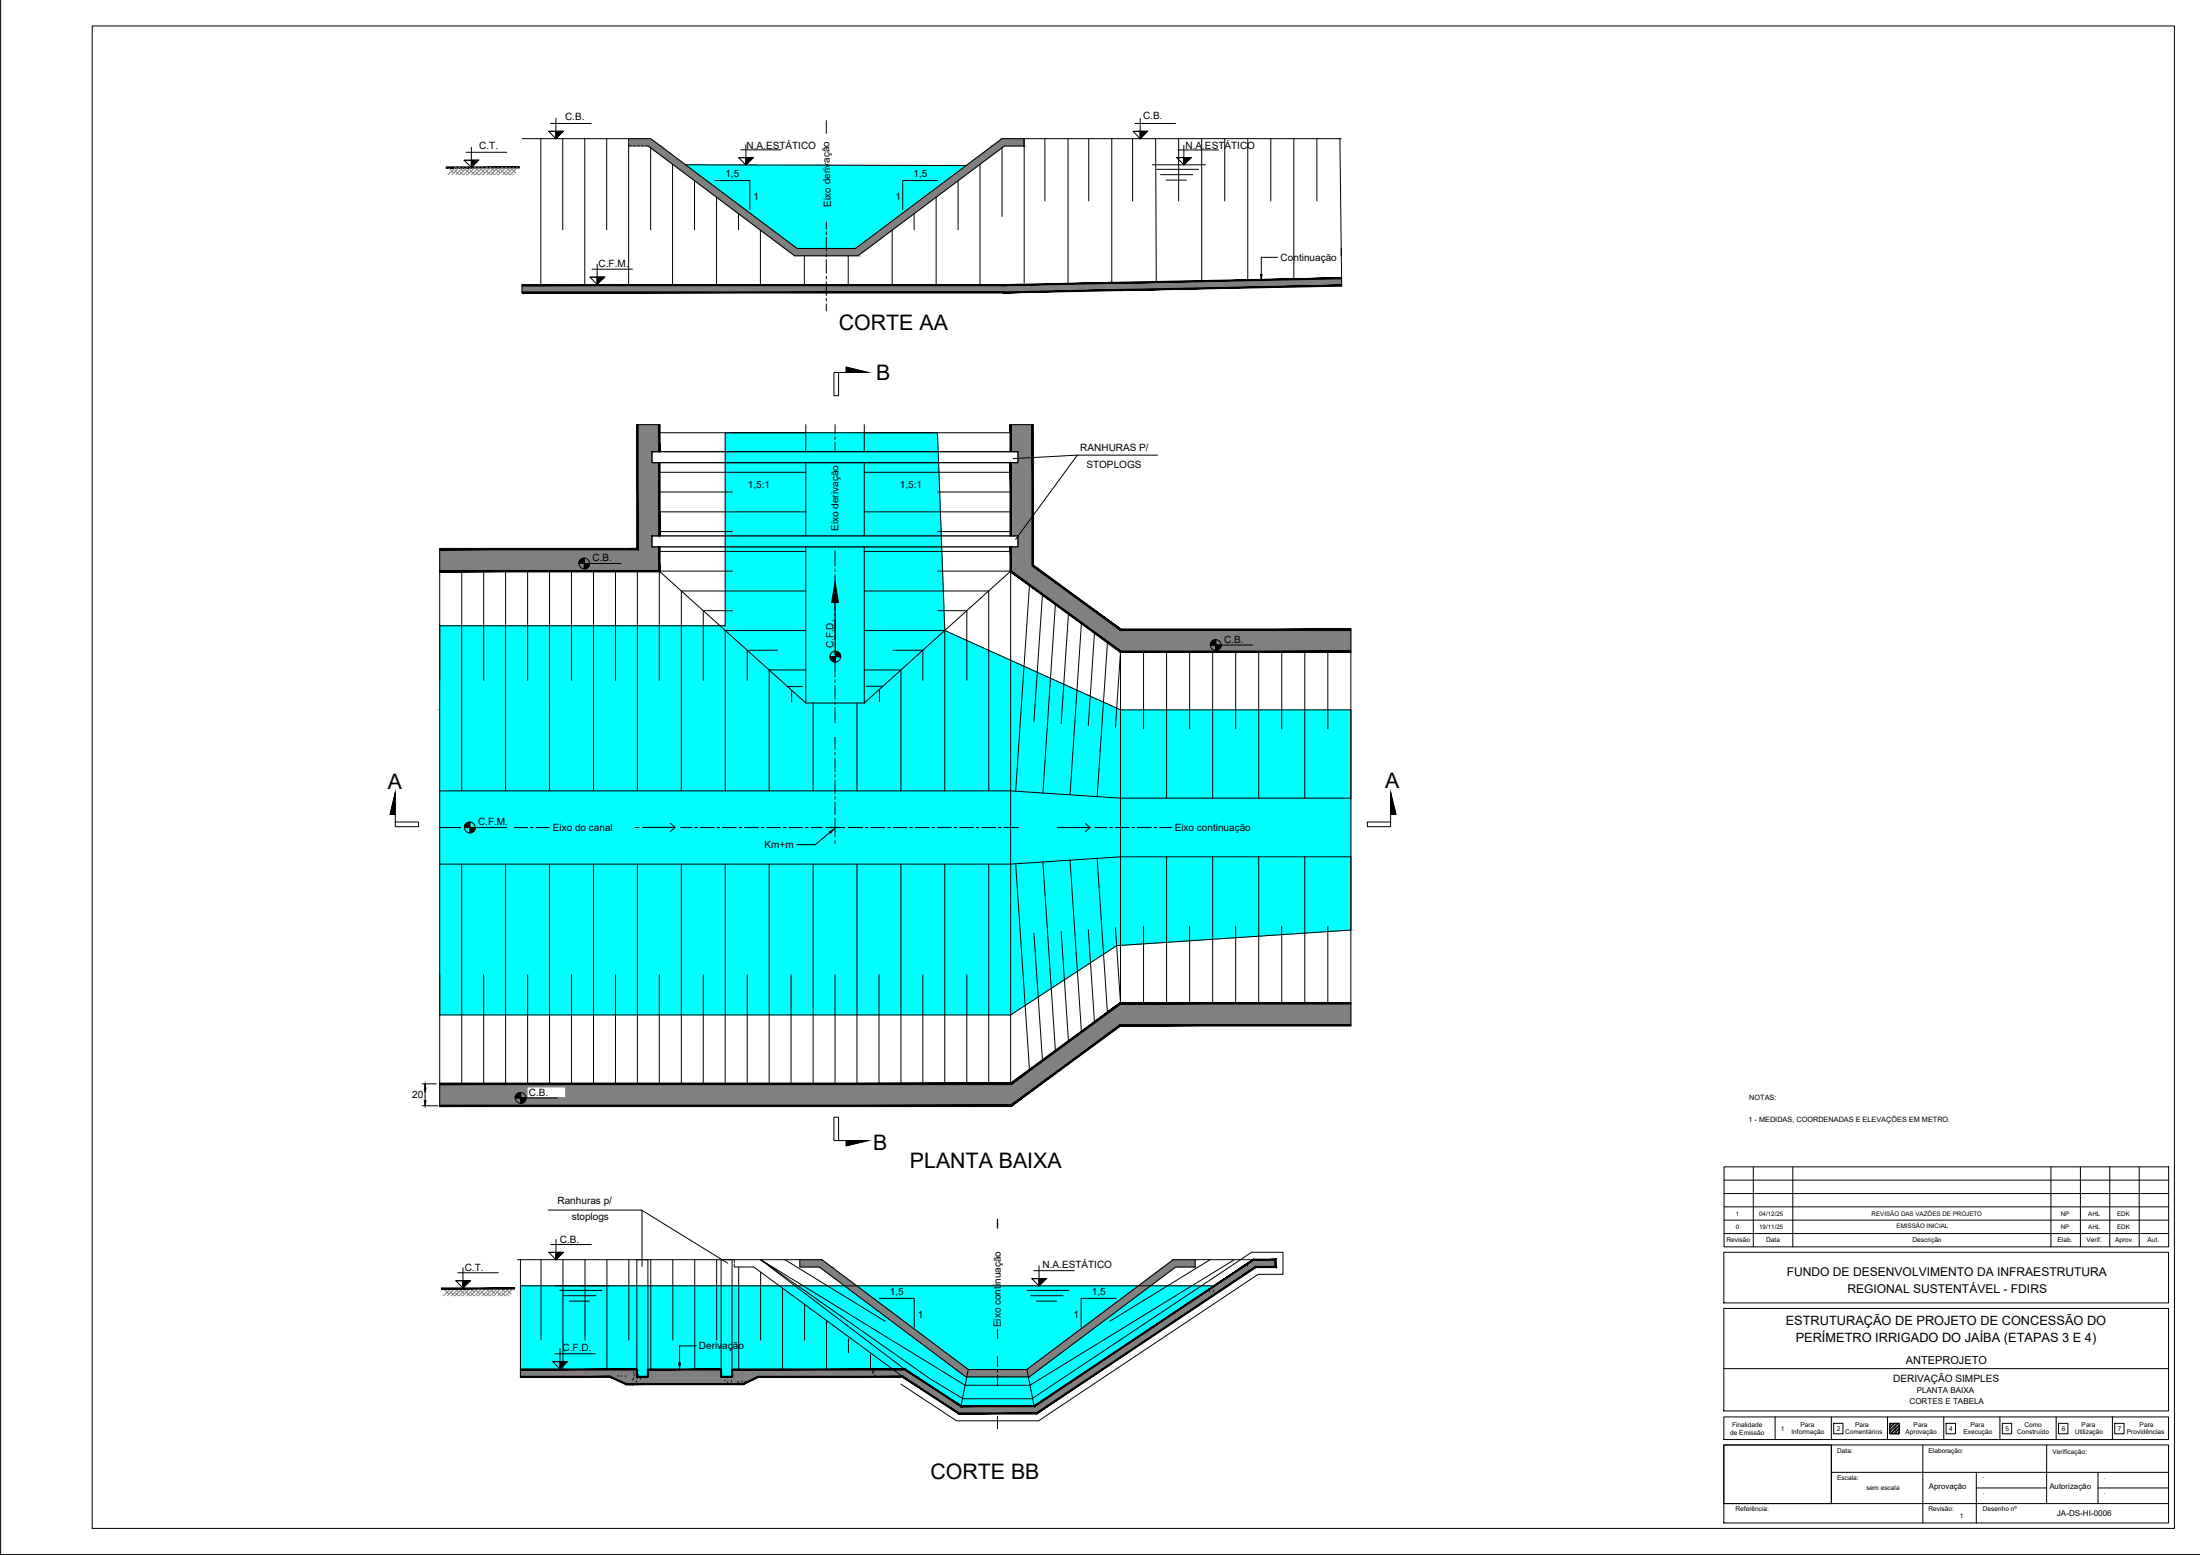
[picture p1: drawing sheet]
<svg xmlns="http://www.w3.org/2000/svg" width="841mm" height="594mm" viewBox="0 0 841 594" stroke-linecap="round" stroke-linejoin="round" font-family="sans-serif">
<!-- layer: 0 -->
<g fill="#0ff" stroke="#0ff" stroke-width=".38">
<path d="M243.4 523.2h4.3v2.6z"/>
<path d="M262.1 63l107.2 .3h-106.8z"/>
<path d="M277.2 165.3l83.9 73.8-2.7-73.8zM277.2 165.3l83.9 73.8h-83.9z"/>
<path d="M168.1 239.1l193.1 1.8-.1-1.8zM168.1 239.1l193.1 1.8h-193.1z"/>
<path d="M168.1 240.9l260.3 30.3-67.2-30.3zM168.1 240.9l260.3 30.3h-260.3z"/>
<path d="M168.1 271.2l348.3 84.1v-84.1zM168.1 271.2l348.3 84.1h-348.3z"/>
<path d="M168.1 355.3l258.8 6 89.5-6zM168.1 355.3l258.8 6h-258.8z"/>
<path d="M168.1 361.3l218.3 26.4 40.5-26.4zM168.1 361.3l218.3 26.4h-218.3z"/>
<path d="M199 491.3l217.3 31.9 47.9-31.9zM199 491.3l217.3 31.9h-217.3z"/>
<path d="M346.1 523.2h70.2zM346.1 523.2h70.2z"/>
<path d="M199 523.2h147.1zM199 523.2h130.5z"/>
<path d="M243.4 523.2h77.9zM243.4 523.2h86.1z"/>
<path d="M247.7 523.2h73.6zM247.7 523.2h65.3z"/>
<path d="M243.4 523.2h4.3zM243.4 523.2h4.3z"/>
<path d="M275.7 523.2h4.2zM275.7 523.2h37.3z"/>
<path d="M243.4 523.2v2.6h4.3zM243.4 525.8h4.3l-4.3 .2z"/>
<path d="M275.7 523.2l4.2 2.8v-2.8zM275.7 523.2l4.2 2.8h-4.2z"/>
<path d="M346.1 523.2l49.2 14 21-14zM346.1 523.2l49.2 14h-27.9z"/>
<path d="M262.5 63.3l64.6 31.6 42.2-31.6zM262.5 63.3l64.6 31.6h-22.4z"/>
</g>
<g fill="#808080" stroke="#808080" stroke-width=".38">
<path d="M389.2 172.6h5.6v2.2z"/>
<path d="M394.8 197.2v7.5h-5.6z"/>
<path d="M425.3 108.1l87.6-1.8v1.8z"/>
<path d="M448.5 481.3l8.4 2.8v-2.8zM444.7 484.1l3.8-2.8 8.4 2.8z"/>
<path d="M305.8 481.3l12.1 2.8-3.7-2.8zM305.8 481.3l12.1 2.8h-12.1z"/>
<path d="M397.2 523.2l52.2-39.1h-4.7zM392.5 523.2l52.2-39.1-47.5 39.1z"/>
<path d="M313.3 484.1l56.8 39.1-52.2-39.1zM313.3 484.1l56.8 39.1h-4.6z"/>
<path d="M392.5 523.2l1 2.8 3.7-2.8zM392.5 523.2l1 2.8h-.4z"/>
<path d="M381.3 523.2l11.8 2.8-.6-2.8zM381.3 523.2l11.8 2.8h-11.8z"/>
<path d="M370.1 523.2l11.2 2.8v-2.8zM370.1 523.2l11.2 2.8h-11.7z"/>
<path d="M365.5 523.2l4.1 2.8 .5-2.8zM365.5 523.2l4.1 2.8h-.4z"/>
<path d="M243.7 162.2l8.3 10.4v-10.4zM243.7 162.2l8.3 10.4h-8.3z"/>
<path d="M243.7 172.6l5.5 4.2v-4.2zM243.7 172.6l5.5 4.2h-5.5z"/>
<path d="M243.7 176.8l8.3 27.9v-27.9zM243.7 176.8l8.3 27.9h-8.3z"/>
<path d="M243.7 204.7l5.5 4.2v-4.2zM243.7 204.7l5.5 4.2h-5.5z"/>
<path d="M243.7 208.9l8.3 .9v-.9zM243.7 208.9l8.3 .9h-8.3z"/>
<path d="M168.1 209.8l83.9 8.4v-8.4zM168.1 209.8l83.9 8.4h-83.9z"/>
<path d="M428.4 383.3l88 8.4v-8.4zM416.9 391.7l11.5-8.4 88 8.4z"/>
<path d="M416.9 391.7l-19.1 22.4 30.6-22.4zM386.4 414.1l30.5-22.4-19.1 22.4z"/>
<path d="M168.1 414.1l228.1 1.2 1.6-1.2zM168.1 414.1l228.1 1.2h-228.1z"/>
<path d="M168.1 415.3l33.4 4.1v-4.1zM168.1 415.3l33.4 4.1h-33.4z"/>
<path d="M216.3 415.3l174.3 4.1 5.6-4.1zM216.3 415.3l174.3 4.1h-174.3z"/>
<path d="M168.1 419.4l218.3 3.1 4.2-3.1zM168.1 419.4l218.3 3.1h-218.3z"/>
<path d="M386.4 162.2l8.4 10.4v-10.4zM386.4 162.2l8.4 10.4h-8.4z"/>
<path d="M389.2 172.6v2.2h5.6zM389.2 174.8h5.6l-5.6 .3zM389.2 175.1h5.6v-.3z"/>
<path d="M389.2 175.1l5.6 1.7v-1.7zM389.2 175.1l5.6 1.7h-5.6z"/>
<path d="M386.4 176.8l8.4 20.4v-20.4zM386.4 176.8l8.4 20.4h-8.4z"/>
<path d="M386.4 197.2l2.8 7.5 5.6-7.5zM386.4 197.2l2.8 7.5h-2.8z"/>
<path d="M389.2 204.7l5.6 .1zM389.2 204.7l5.6 .1z"/>
<path d="M389.2 204.8l5.6 4.1v-4.1zM389.2 204.8l5.6 4.1h-5.6z"/>
<path d="M386.4 208.9l8.4 7.1v-7.1zM386.4 208.9l8.4 7.1h-8.4z"/>
<path d="M386.4 216l11.4 2.2-3-2.2zM386.4 216l11.4 2.2h-11.4z"/>
<path d="M386.4 218.2l42 22.4-30.6-22.4zM386.4 218.2l42 22.4h-11.5z"/>
<path d="M416.9 240.6l99.5 8.4v-8.4zM416.9 240.6l99.5 8.4h-88z"/>
<path d="M383.1 53l8.3 2.8v-2.8zM379.3 55.8l3.8-2.8 8.3 2.8z"/>
<path d="M240.3 53l12.2 2.8-3.8-2.8zM240.3 53l12.2 2.8h-12.2z"/>
<path d="M331.8 94.9l52.2-39.1h-4.7zM327.1 94.9l52.2-39.1-47.5 39.1z"/>
<path d="M247.8 55.8l56.9 39.1-52.2-39.1zM247.8 55.8l56.9 39.1h-4.7z"/>
<path d="M315.9 94.9l12.1 2.8 3.8-2.8zM315.9 94.9l12.1 2.8h-12.1z"/>
<path d="M300 94.9l15.9 2.8v-2.8zM300 94.9l15.9 2.8h-12.1z"/>
<path d="M425.3 108.1l87.6 .8v-.8zM383.1 108.9l42.2-.8 87.6 .8z"/>
<path d="M315.9 108.9l197 .2zM315.9 108.9l197 .2z"/>
<path d="M315.9 109.1l109.1 1.8 87.9-1.8zM315.9 109.1l109.1 1.8h-109.1z"/>
<path d="M315.9 110.9l67.6 .8 41.5-.8zM315.9 110.9l67.6 .8h-67.6z"/>
<path d="M199.6 108.9l116.3 2.8v-2.8zM199.6 108.9l116.3 2.8h-116.3z"/>
<path d="M479.3 481.3l8.4 2.8v-2.8zM475.1 484.1l4.2-2.8 8.4 2.8z"/>
<path d="M242.6 523.2l.8 .2v-.2zM242.6 523.2l.8 .2h-.8z"/>
<path d="M199 523.2l43.6 .2-.3-.2zM199 523.2l43.6 .2h-43.6z"/>
<path d="M340.4 523.2l9.9 2.8-4.2-2.8zM340.4 523.2l9.9 2.8h-6.2z"/>
<path d="M279.9 523.2l64.2 2.8-3.7-2.8zM279.9 523.2l64.2 2.8h-64.2z"/>
<path d="M247.7 523.2l28 2.8v-2.8zM247.7 523.2l28 2.8h-28z"/>
<path d="M199 523.4l44.4 2.6v-2.6zM199 523.4l44.4 2.6h-44.4z"/>
<path d="M246 526h43.9zM246 526l43.6 .2z"/>
<path d="M233.4 526l12.6 .2zM233.4 526l12.6 .2z"/>
<path d="M233.7 526.2l50.3 2.6 5.6-2.6zM233.7 526.2l50.3 2.6h-44.7z"/>
<path d="M400.4 537.2l79.7-53.1h-5zM395.3 537.2l79.8-53.1-74.7 53.1z"/>
<path d="M345.2 526l22.2 11.2-17.1-11.2zM345.2 526l22.2 11.2h-5.2z"/>
<path d="M362.2 537.2l34 2.8 4.2-2.8zM362.2 537.2l34 2.8h-29.7z"/>
</g>
<!-- layer: ESTRUTURA -->
<g fill="none" stroke="#000" stroke-width=".38">
<path d="M199.6 53h40.7M206.7 53v55.9M215.1 53v34.8M223.5 53v55.9M231.9 53v34.8M240.3 53h8.4l56 41.9h22.4l56-41.9h8.3M240.3 55.8h1.1M240.3 53v1.1M240.3 54.6v54.3M241.9 55.8h1.1M243.5 55.8h1.1M245.1 55.8h1.1"/>
<path d="M248.7 56.4v31.4M383.1 56.4v26.3M391.4 53v2.8h-7.4l-56 41.9h-24.2l-56-41.9h-1.1M391.4 53h121.3M391.5 53v55.1M399.4 53v23.8M408.3 53v55.1M416.2 53v23.8M425 53v55.1M433 53v23.8M441.8 53l.2 54.8M450.6 53v23.8"/>
<path d="M459.4 53v54.4M468.2 53v23.8M477 53v54M485.8 53v23.8M494.6 53v53.7M503.4 53v23.8M512.2 53l.7 56.2M257.1 62.8v46.1M265.5 69.1v18.7M273.9 75.3v33.6M357.9 75.3v33.6M366.3 69.1v18.7"/>
<path d="M374.6 62.8v46.1M282.3 81.6v6.2M290.7 87.9v21M307.5 97.7v11.2M324.3 97.7v11.2M341.1 87.9v21M349.4 81.6v6.2M252 165.3h56M308 162.2v10.4M308 176.8v27.9M330.4 162.2v10.4M330.4 176.8v27.9"/>
<path d="M330.4 165.3h56M252 195.6h56M252 188h28M252 180.4h56M330.4 195.6h56M330.4 180.4h56M358.5 188h27.9M168.1 218.2v41.7M176.5 218.2v83.9M184.9 218.2v41.7M193.3 218.2v83.9M201.7 218.2v41.7"/>
<path d="M210.1 218.2v83.9M218.5 218.2v41.7M226.9 218.2v83.9M235.3 218.2v41.7M243.7 218.2v83.9M252 218.2l56 50.4M252 218.2v41.7M252 218.2h28M252 210.7h56M252 203.1h28M308 208.9v59.7M330.4 208.9v59.7"/>
<path d="M330.4 210.7h56M358.5 218.2h27.9M358.5 203.1h27.9M386.4 218.2v195.9M386.4 218.2l-56 50.4M280 233.3h-11.2v26.6M308 225.8h-47.5v76.3M330.4 225.8h47.6v76.3M358.5 233.3h11.1v26.6M393.6 223.4l-5.3 78.9M398.5 227.1l-3.2 48.7M403.5 230.7l-4.8 72.3"/>
<path d="M408.5 234.4l-2.8 42.1M413.4 238.1l-4.3 65.6M297.1 248.4h-11.4v11.5M308 240.9h-30.8v61.2M308 256h-14v46.1M330.4 256h14v46.1M330.4 240.9h30.8v61.2M341.3 248.4h11.5v11.5M418.4 241.7l-2.4 35.5M423.4 245.3l-4 59M437.2 249v29.4M446 249v55.9"/>
<path d="M454.8 249v29.4M463.6 249v55.9M472.4 249v29.4M481.2 249v55.9M490 249v29.4M498.8 249v55.9M507.6 249v29.4M516.4 249v55.9h-88M301.1 262.3h5.7M302.6 263.7v4.4M308 268.6h22.4M310.8 268.6v33.5"/>
<path d="M327.6 268.6v33.5M331.1 262.2h6.4M336.2 263.4v4.6M426.4 277.8l2-28.8v55.9M168.1 302.1h218.3l42 2.8M428.4 304.9v22.4l-42 2.8h-218.3M176.5 330.1v84M193.3 330.1v84M210.1 330.1v84M226.9 330.1v84M243.7 330.1v84M260.5 330.1v84"/>
<path d="M277.2 330.1v84M294 330.1v84M310.8 330.1v84M327.6 330.1v84M344.4 330.1v84M361.2 330.1v84M378 330.1v84M388.3 330l5.3 78.8M398.7 329.3l4.8 72.2M409.1 328.6l4.3 65.6M419.4 327.9l4 59M446 327.3v56"/>
<path d="M463.6 327.3v56M481.2 327.3v56M498.8 327.3v56M395.3 356.5l3.2 48.7M405.7 355.8l2.8 42.1M416 355.1l2.4 35.5M426.4 354.4l2 28.9v-56h88v56M437.2 353.8v29.5M454.8 353.8v29.5M472.4 353.8v29.5M490 353.8v29.5M507.6 353.8v29.5"/>
<path d="M168.1 372.4v41.7M184.9 372.4v41.7M201.7 372.4v41.7M218.5 372.4v41.7M235.3 372.4v41.7M252 372.4v41.7M268.8 372.4v41.7M285.7 372.4v41.7M302.4 372.4v41.7M319.2 372.4v41.7M336 372.4v41.7M352.8 372.4v41.7"/>
<path d="M369.6 372.4v41.7M197.8 481.3h82.9v1.1M206.8 481.3v30.7M215.2 481.3v41.9M223.6 481.3v30.7M232 481.3v41.9M240.4 481.3v30.7M248.8 481.3v41.9M257.2 481.3v30.7M265.6 481.3v41.9M274 481.3v30.7M280.7 482.9v1.2h7.4l57.1 41.9"/>
<path d="M282.4 484.1v39.1M290.8 486v26M299.2 492.3v30.9M300 481.3l38.4 23.5M307.6 498.6v13.4M314.2 481.3l55.9 41.9M456.9 481.3v2.8h-7.5l-55.9 41.9h-24.3l-55.9-41.9h-7.5v-2.8h-15l55.2 41.9M462.6 481.3l-38.3 23.5M471.9 481.3l-78.2 47.9M479.3 481.3h-30.8l-56 41.9M316 504.9v18.3M324.3 511.4v5.4"/>
<path d="M332.8 517.5v5.7M344.4 528.8l21.3 14h31.3l84-56h9.5v-8.4h-12.1l-83.9 56h-26.3l-12.8-7.8-64.6-45.3 78.1 47.9M370.1 523.2h22.4M370.1 523.2l-2.7 14M392.5 523.2l2.8 14"/>
</g>
<!-- layer: EIXOS -->
<g fill="none" stroke="#000" stroke-width=".38">
<path d="M315.9 46.1v4.8M315.9 84.8v2.7M315.9 88.6v1M315.9 90.7v5.3M315.9 97v1.1M315.9 99.2v5.3M315.9 105.5v1.1M315.9 107.6v5.3M315.9 114v1M315.9 116.1v2.7M319.2 162.2v3.6M319.2 166.8v1.1"/>
<path d="M319.2 169v3.6M319.2 210.4v5.9M319.2 217.4v1M319.2 219.5v5.3M319.2 225.8v1.1M319.2 227.9v5.3M319.2 234.3v1M319.2 236.4v5.3M319.2 242.8v1M319.2 244.9v5.3M319.2 251.2v1.1M319.2 253.3v5.3"/>
<path d="M319.2 259.7v1M319.2 261.8v5.3M319.2 268.2v1M319.2 270.3v5.9M319.2 281.7v4.7M319.2 287.4v1.1M319.2 289.5v5.3M319.2 295.9v1M319.2 298v5.3M168.1 316.2h8M196.6 316.2h5.1M202.7 316.2h1.1"/>
<path d="M204.8 316.2h5.1M242.7 316.2h1.6M260.2 316.2h4.3M265.6 316.2h1M267.7 316.2h5.3M274.1 316.2h1M276.2 316.2h5.3M282.5 316.2h1.1M284.6 316.2h5.3M291 316.2h1M293.1 316.2h5.3M299.5 316.2h1"/>
<path d="M301.6 316.2h5.3M307.9 316.2h1.1M310 316.2h4.4M315.8 316.2h7.1M319.2 304.3v1.1M319.2 306.5v4.7M319.2 312.6v7.1M324.3 316.2h5.5M330.9 316.2h1M333 316.2h5.3M339.3 316.2h1.1M341.4 316.2h5.3"/>
<path d="M347.8 316.2h1.1M349.9 316.2h5.3M356.3 316.2h1M358.4 316.2h5.3M364.7 316.2h1.1M366.8 316.2h5.3M373.2 316.2h1.1M375.3 316.2h5.3M381.7 316.2h1M383.8 316.2h5.5M418.5 316.2h4.7M424.3 316.2h1"/>
<path d="M426.4 316.2h5.3M432.7 316.2h1.1M434.8 316.2h5.3M441.2 316.2h1M443.3 316.2h4.7M319.2 321.1v1.2M381.3 507.8v3.6M381.3 518.1v4.1M381.3 523.2v1.1M381.3 525.3v4M381.3 541v4.9"/>
</g>
<!-- layer: ESTRUTURA -->
<g fill="#000" stroke="#000" stroke-width=".38">
<path d="M199.6 108.7v.4l183.4-.4zM199.6 109.1l183.4-.4 .1 .4zM383 108.7l.1 .4 42.2-1.2zM383.1 109.1l42.2-1.2v.4zM425.3 107.9v.4l87.6-2.2zM425.3 108.3l87.6-2.2v.4z"/>
<path d="M199.6 111.5v.4l183.9-.4zM199.6 111.9l183.9-.4v.4zM383.5 111.5v.4l45-1.3zM383.5 111.9l45-1.3v.4zM428.5 110.6v.4l84.4-2.1zM428.5 111l84.4-2.1v.4z"/>
<path d="M251.8 162.2v10.4h.5zM251.8 162.2h.5v10.4z"/>
<path d="M386.1 162.2l.6 10.4v-10.4zM386.1 162.2l.6 10.4h-.6z"/>
<path d="M386.1 176.8l.6 27.9v-27.9zM386.1 176.8l.6 27.9h-.6z"/>
<path d="M394.5 162.2l.5 53.8v-53.8zM394.5 162.2l.5 53.8h-.5z"/>
<path d="M168.1 209.5v.6l75.3-.6zM168.1 210.1l75.3-.6 .6 .6zM243.4 162.2v47.3l.6 .6zM243.4 162.2h.6v47.9z"/>
<path d="M168.1 217.9v.6l83.7-.6zM168.1 218.5l83.7-.6 .5 .6zM251.8 208.9v9l.5 .6zM251.8 208.9h.5v9.6z"/>
<path d="M251.8 176.8v27.9h.5zM251.8 176.8h.5v27.9z"/>
<path d="M386.5 218l-.3 .4 42.2 30.3zM386.2 218.4l42.2 30.3-.1 .6zM428.4 248.7l-.1 .6 88.1-.6zM428.3 249.3l88.1-.6v.6z"/>
<path d="M386.1 208.9l.6 9.3v-9.3zM386.1 208.9l.6 9.3h-.6z"/>
<path d="M395 215.7l-.4 .5 33.8 24.1zM394.6 216.2l33.8 24.1-.1 .6zM428.4 240.3l-.1 .6 88.1-.6zM428.3 240.9l88.1-.6v.6z"/>
<path d="M168.1 413.8v.6l218.2-.6zM168.1 414.4l218.2-.6 .2 .6zM386.3 413.8l.2 .6 41.8-31.4zM386.5 414.4l41.8-31.4 .1 .6zM428.3 383l.1 .6 88-.6zM428.4 383.6l88-.6v.6z"/>
<path d="M168.1 422.2v.6l218.2-.6zM168.1 422.8l218.2-.6 .2 .6zM386.3 422.2l.2 .6 41.8-31.4zM386.5 422.8l41.8-31.4 .1 .6zM428.3 391.4l.1 .6 88-.6zM428.4 392l88-.6v.6z"/>
<path d="M199 523v.4l44.4-.4zM199 523.4l44.4-.4v.4z"/>
<path d="M199 526.2h34.4v-.4zM199 525.8h34.4l-34.4 .4z"/>
<path d="M233.3 526.2l5.9 2.8 .2-.4zM233.5 525.8l5.9 2.8-6.1-2.4z"/>
<path d="M243.4 525.8v.4l4.3-.4zM243.4 526.2l4.3-.4v.4z"/>
<path d="M243.3 523.2l.4 2.8v-2.8zM243.3 523.2l.4 2.8h-.4z"/>
<path d="M247.7 523v.4l28-.4zM247.7 523.4l28-.4v.4z"/>
<path d="M247.5 523.2l.4 2.8v-2.8zM247.5 523.2l.4 2.8h-.4z"/>
<path d="M275.7 525.8v.4l4.2-.4zM275.7 526.2l4.2-.4v.4z"/>
<path d="M275.4 523.2l.5 2.8v-2.8zM275.4 523.2l.5 2.8h-.5z"/>
<path d="M279.9 523v.4l66.2-.4zM279.9 523.4l66.2-.4-.1 .4zM346.1 523l-.1 .4 21.4 13.6zM346 523.4l21.4 13.6-.1 .4zM367.4 537l-.1 .4 28-.4zM367.3 537.4l28-.4 .1 .4zM395.3 537l.1 .4 83.8-56.4zM395.4 537.4l83.8-56.4 .1 .5zM479.2 481l.1 .5 8.6-.5zM479.3 481.5l8.6-.5-.4 .5zM487.9 481l-.4 .5 .4 2.8zM487.5 481.5l.4 2.8-.4-.5zM480.2 484.3h7.7l-.4-.5zM480 483.8h7.5l-7.3 .5zM396.2 540.2l84-55.9-.2-.5zM396.1 539.8l83.9-56-83.8 56.4zM366.4 540.2h29.8l-.1-.4zM366.6 539.8h29.5l-29.7 .4zM345.2 526.2l21.2 14 .2-.4zM345.3 525.8l21.3 14-21.4-13.6zM289.9 526.2h55.3l.1-.4zM289.9 525.8h55.4l-55.4 .4z"/>
<path d="M279.6 523.2l.5 2.8v-2.8zM279.6 523.2l.5 2.8h-.5z"/>
<path d="M283.9 528.6l.2 .4 5.7-3.2zM284.1 529l5.7-3.2 .2 .4z"/>
<path d="M239.3 529h44.7v-.4zM239.3 528.6h44.7l-44.7 .4z"/>
</g>
<!-- layer: DIMENSOES -->
<g fill="none" stroke="#000" stroke-width=".38">
<path d="M273.3 69h13.4v11.1M358.5 69h-13.4v11.1M440.5 63h20.4M442.2 64.7h16M443.6 66.7h12.4M445.8 68.8h7.7M488.4 98.3h-6.2v6.6M319.2 230.2v14.2M256.3 314.6l1.8 1.5h-12.5M258.1 316.1l-1.8 1.6M317.3 318l-5.6 4.7h-7.1M404.3 316.2h12.4l-1.8 1.5"/>
<path d="M414.9 314.6l1.8 1.6M199 491.3h265.2M214 493h16M215.4 495h12.4M217.6 497.1h7.7M336.1 496h13.4v11.1M392.6 493h16M394 495h12.4M396.2 497.1h7.7M426.7 496h-13.4v11.1M266.1 514.2h-6.3v6.5"/>
<circle cx="319.2" cy="316.1" r=".11"/>
</g>
<path d="M481.8 104.9h.7l-.3 1.9zM319.2 222.4l1.3 7.8h-2.6zM317.1 317.8l1.7-1-1.3 1.5zM259.4 520.7h.7l-.3 2z" fill="#000" stroke="#000" stroke-width=".38"/>
<!-- layer: EIXOS -->
<path d="M381.3 465.9v3.3" fill="none" stroke="#000" stroke-width=".51"/>
<!-- layer: TERRENO -->
<g fill="#000" stroke="#000" stroke-width=".38">
<path d="M170.6 64.2h27.9v-.4zM170.6 63.8h27.9l-27.9 .4z"/>
<path d="M168.8 492.5h27.9v-.4zM168.8 492.1h27.9l-27.9 .4z"/>
</g>
<g fill="none" stroke="#808080" stroke-width=".38">
<path d="M171.6 64.3l1.8 1.8M173.8 65l1.8 1.8M174.1 64l-2.8 2.8M174.3 64l.6 .7M175.6 64l-2.8 2.8M175.8 64l1.4 1.4M176.1 65.8l1 1M177.1 64l-2.8 2.8M177.5 64.3l1.9 1.8M178.3 66.5l.2 .3M178.5 64l-2.7 2.8M179.7 65l1.8 1.8"/>
<path d="M180.1 64l-2.9 2.8M180.2 64l.7 .7M181.6 64l-2.8 2.8M181.7 64l1.4 1.4M182 65.8l1 1M183 64l-2.8 2.8M183.5 64.3l1.8 1.8M184.2 66.5l.3 .3M184.5 64l-2.8 2.8M185.7 65l1.7 1.8M186 64l-2.8 2.8M186.1 64l.7 .7"/>
<path d="M187.5 64l-2.8 2.8M187.6 64l1.4 1.4M187.9 65.8l1 1M189 64l-2.8 2.8M189.4 64.3l1.8 1.8M190.1 66.5l.3 .3M190.4 64l-2.8 2.8M191.6 65l1.8 1.8M191.9 64l-2.8 2.8M192.1 64l.6 .7M193.4 64l-2.8 2.8M193.5 64l1.5 1.4"/>
<path d="M193.8 65.8l1 1M194.9 64l-2.8 2.8M195.3 64.3l1.9 1.8M196.1 66.5l.2 .3M196.4 64l-2.8 2.8M197.9 64l-2.8 2.8M169.8 492.6l1.8 1.8M172 493.3l1.8 1.8M172.3 492.3l-2.8 2.8M172.5 492.3l.6 .6M173.8 492.3l-2.8 2.8M173.9 492.3l1.4 1.4"/>
<path d="M174.2 494l1 1.1M175.3 492.3l-2.8 2.8M175.7 492.6l1.9 1.8M176.5 494.8l.2 .3M176.8 492.3l-2.8 2.8M178 493.3l1.7 1.8M178.3 492.3l-2.8 2.8M178.4 492.3l.7 .6M179.7 492.3l-2.8 2.8M179.9 492.3l1.4 1.4M180.2 494l1 1.1M181.2 492.3l-2.8 2.8"/>
<path d="M181.6 492.6l1.9 1.8M182.4 494.8l.3 .3M182.7 492.3l-2.8 2.8M183.9 493.3l1.7 1.8M184.2 492.3l-2.8 2.8M184.3 492.3l.7 .6M185.7 492.3l-2.8 2.8M185.8 492.3l1.4 1.4M186.1 494l1 1.1M187.1 492.3l-2.8 2.8M187.6 492.6l1.8 1.8M188.3 494.8l.3 .3"/>
<path d="M188.6 492.3l-2.8 2.8M189.8 493.3l1.8 1.8M190.1 492.3l-2.8 2.8M190.3 492.3l.6 .6M191.6 492.3l-2.8 2.8M191.8 492.3l1.4 1.4M192.1 494l1 1.1M193.1 492.3l-2.8 2.8M193.5 492.6l1.9 1.8M194.3 494.8l.2 .3M194.6 492.3l-2.8 2.8M196.1 492.3l-2.9 2.8"/>
</g>
<!-- layer: NIVEIS-DA-ESTRUTURA -->
<g fill="none" stroke="#000" stroke-width=".38">
<path d="M221.3 215.3h16.1M223.4 213.2v4.2M319.3 236.8v16.1M317.3 250.9h4.1M462.7 246.4h16.1M464.8 244.4v4.1M177.6 316.2h16.1M179.6 314.1v4.1M197 419.5h16.1M199 417.4v4.1"/>
<circle cx="223.4" cy="215.3" r="2.05"/>
<circle cx="319.3" cy="250.9" r="2.05"/>
<circle cx="464.7" cy="246.4" r="2.05"/>
<circle cx="179.6" cy="316.1" r="2.05"/>
<circle cx="199" cy="419.4" r="2.05"/>
</g>
<g fill="#000" stroke="#000" stroke-width=".38">
<path d="M221.9 213.8l-.3 .5 1.8 1zM221.6 214.3l1.8 1-2-.5zM221.4 214.8l-.1 .5h2.1z"/>
<path d="M223.4 215.3v2.1l.5-.1zM223.4 215.3l1 1.8-.5 .2zM223.4 215.3l1 1.8 .4-.4z"/>
<path d="M222.8 213.3l.6 2v-2.1zM222.4 213.5l.4-.2 .6 2zM221.9 213.8l1.5 1.5-1-1.8z"/>
<path d="M223.4 215.3l1.4 1.4 .4-.4zM223.4 215.3l1.9 .5-.1 .5zM223.4 215.3l1.9 .5 .1-.5z"/>
<path d="M317.3 250.9l.1 .5 1.9-.5zM317.4 251.4l1.9-.5-1.7 1zM317.6 251.9l.3 .4 1.4-1.4z"/>
<path d="M317.9 252.3l.4 .4 1-1.8zM319.3 250.9l-.5 2-.5-.2zM319.3 250.9l-.5 2h.5z"/>
<path d="M320.4 249.1l-1.1 1.8 1.5-1.5zM319.9 248.9l.5 .2-1.1 1.8zM319.3 248.8v2.1l.6-2z"/>
<path d="M319.3 250.9h2.1l-.1-.6zM319.3 250.9l1.8-1 .2 .4zM319.3 250.9l1.8-1-.3-.5z"/>
<path d="M463.3 245l-.3 .4 1.8 1zM463 245.4l1.8 1-2-.5zM462.8 245.9l-.1 .5h2.1z"/>
<path d="M464.8 246.4v2.1l.5-.1zM464.8 246.4l1 1.8-.5 .2zM464.8 246.4l1 1.8 .4-.3z"/>
<path d="M464.3 244.4l.5 2v-2zM463.7 244.7l.6-.3 .5 2zM463.3 245l1.5 1.4-1.1-1.7z"/>
<path d="M464.8 246.4l1.4 1.5 .3-.4zM464.8 246.4l2 .6-.3 .5zM464.8 246.4l2 .6v-.6z"/>
<path d="M178.2 314.7l-.4 .4 1.8 1.1zM177.8 315.1l1.8 1.1-2-.6zM177.6 315.6v.6h2z"/>
<path d="M179.6 316.2v2l.6-.1zM179.6 316.2l1 1.7-.4 .2zM179.6 316.2l1 1.7 .4-.3z"/>
<path d="M179.1 314.2l.5 2v-2.1zM178.6 314.4l.5-.2 .5 2zM178.2 314.7l1.4 1.5-1-1.8z"/>
<path d="M179.6 316.2l1.4 1.4 .4-.4zM179.6 316.2l2 .5-.2 .5zM179.6 316.2l2 .5v-.5z"/>
<path d="M197.6 418l-.3 .4 1.7 1.1zM197.3 418.4l1.7 1.1-2-.6zM197 418.9v.6h2z"/>
<path d="M198.5 417.5l.5 2v-2.1zM198 417.7l.5-.2 .5 2zM197.6 418l1.4 1.5-1-1.8z"/>
<path d="M199 419.5v2l.5-.1zM199 419.5l1.1 1.7-.6 .2zM199 419.5l1.1 1.7 .4-.3z"/>
<path d="M199 419.5l1.5 1.4 .3-.4zM199 419.5l2 .5-.2 .5zM199 419.5l2 .5 .1-.5z"/>
</g>
<!-- layer: MARCA-DOS-CORTES -->
<path d="M320.6 142.3v8.9h-1.8v-8.9h13l-8.3-2v2M151.1 311.1h-2l2-8.3v13h8.9v-1.8h-8.9M531.6 311.1h2l-2-8.3v13h-8.9v-1.8h8.9M320.6 435.8v-9h-1.8v9h13l-8.3 1.9v-1.9" fill="none" stroke="#000" stroke-width=".38"/>
<path d="M323.5 140.3l8.3 2h-8.3zM151.1 302.8v8.3h-2zM531.6 302.8l2 8.3h-2zM323.5 435.8h8.3l-8.3 1.9z" fill="#000" stroke="#000" stroke-width=".38"/>
<!-- layer: 0 -->
<g fill="none" stroke="#000" stroke-width=".38">
<path d="M262.1 63l107.2 .3M512.7 94.9v2.8M199.6 108.9v2.8M243.7 162.2h8.3M386.4 162.2h8.4M387.3 175.2l24.5-1.3-23.5 32.2M411.8 173.9h30.7M168.1 209.8v8.4M168.1 239.1h109.1v-73.8h81.2l2.8 75.6 67.2 30.3h88v84.1l-89.5 6-40.5 26.4h-218.3zM516.4 240.6v8.4M516.4 383.3v8.4M161.4 414.1h5.4"/>
<path d="M162.5 417.2v-1.2v4.5M168.1 414.1v8.4M161.4 422.5h6M209.6 462.3h35.6l33 20.3M245.4 462.5v21.3M199 481.3v44.7M243.4 481.3h4.3M275.7 481.3h4.2M280.7 481.3h10.1M305.8 481.3h8.4M461.3 493.6h.1M462.5 493.6h.1"/>
<path d="M463.9 493.4h.1M476.8 483.6h.1M477.3 482.6l.2 .1M487.2 483.5h.1M487.4 482.6h.1M446.7 503h.1M236.2 525.9h.1M237.5 525.9h.1M239.2 526h.1M241.9 529.3h.1M241.9 527.3h.1M242.2 528.8h.1"/>
<path d="M242.2 526.8h.1M242.3 524.6h.1M242.3 523.2h.1M242.3 523.2l.3 .2v-.2M242.4 525.6h.1M243.2 525.2h.1M243.2 523.3h.1M243.2 527.9h.1M243.6 528.6h.1M243.6 526.6h.1M243.7 524.4h.1M244 525.5h.1"/>
<path d="M244.8 526.9h.1M245.7 526.3h.1M246.1 525.8l-.1 .4-.3-.2M247.8 525.9h.1M277.1 527.7h.1M278.2 528.4h.1M278.2 526.4h.1M279.6 527.9h.1M280.2 525.6h.1M281.9 528.6h.1M282.2 528.1h.1M283.6 528h.1"/>
<path d="M284.8 528.2h.1M332.8 523.5h.1M333.6 524.7h.1M333.7 524.1h.1M334 524.2h.1M334.5 525.7h.1M351.5 530h.1M368.9 529.2h24.8M411.4 526.5h.1M411.6 526.5h.1"/>
</g>
<path d="M162.5 414.1l.3 1.9h-.6zM162.2 420.5h.6l-.3 2z" fill="#000" stroke="#000" stroke-width=".38"/>
<!-- layer: RANHURA -->
<path d="M249.2 172.6h140v4.2h-140zM249.2 204.7h140v4.2h-140z" fill="none" stroke="#000" stroke-width=".51"/>
<path d="M243.4 481.3v41.9M247.7 481.3v41.9M275.7 481.3v41.9M279.9 481.3v41.9" fill="none" stroke="#000" stroke-width=".38"/>
<!-- layer: G-____-____-DIMS -->
<g fill="none" stroke="#000" stroke-width=".38">
<path d="M178.2 58.2h15.5M180.2 56.3v7.7M209.7 50.2h5.6l-2.8 2.8zM209.7 50.2h5.6M210.5 47.2h15.5M212.5 45.2v7.8M283.2 57.2h15.4M285.1 55.3v7.7M433.1 50.2h5.5l-2.7 2.8zM433.1 50.2h5.5M433.9 47.2h15.5M435.9 45.2v7.8"/>
<path d="M450.3 57.3h15.6M452.6 55.6v7.4M177.4 61.2h5.6l-2.8 2.8zM177.4 61.2h5.6M282.4 60.3h5.5l-2.8 2.7zM282.4 60.3h5.5M449.8 60.2h5.6l-2.8 2.8zM449.8 60.2h5.6M225.5 105.9h5.6l-2.8 2.7zM225.5 105.9h5.6M226.3 102.8h15.5M228.3 100.9v7.7"/>
<path d="M209.8 478.5h5.5l-2.8 2.8zM209.8 478.5h5.5M210.6 475.5h15.4M212.5 473.5v7.8M174.2 489.3h5.6l-2.8 2.8zM174.2 489.3h5.6M175 486.3h15.5M177 484.3v7.8M394.4 488.5h5.6l-2.8 2.8zM394.4 488.5h5.6M395.2 485.5h15.5M397.2 483.5v7.8"/>
<path d="M212.1 517.2h15.5M214.1 515.3v7.7M211.3 520.2h5.6l-2.8 2.8zM211.3 520.2h5.6"/>
</g>
<path d="M212.5 50.2h2.8l-2.8 2.8zM435.9 50.2h2.7l-2.7 2.8zM180.2 61.2h2.8l-2.8 2.8zM285.1 60.3h2.8l-2.8 2.7zM452.6 60.2h2.8l-2.8 2.8zM228.3 105.9h2.8l-2.8 2.7zM212.5 478.5h2.8l-2.8 2.8zM177 489.3h2.8l-2.8 2.8zM397.2 488.5h2.8l-2.8 2.8zM214.1 520.2h2.8l-2.8 2.8z" fill="#000" stroke="#000" stroke-width=".38"/>
<!-- layer: A-FORMATO -->
<g fill="none" stroke="#000" stroke-width=".38">
<path d="M.2 .1v593.8h840.8M35.2 9.9h796v574h-796zM659.1 445.8h169.9v30.5h-169.9zM659.1 456h169.9M659.1 450.9h169.9M670.2 445.8v30.5M685.4 445.8v30.5M784 445.8v30.5M795.3 445.8v30.5M806.5 445.8v30.5M817.8 445.8v30.5M659 478.4h170v19.4h-170z"/>
<path d="M659.1 471.3h169.9M659.1 466.1h169.9M659.1 461.1h169.9M659 499.9h170v39.1h-170zM659 522.9h170M659 552h170v29.8h-170zM659 541.3h170v8.7h-170zM659 552h41.1v22.4h-41.1zM678.6 541.3v8.7M700.1 541.3v8.7M700.1 552v22.4M701 543.8h3.5v4h-3.5z"/>
<path d="M721.6 541.3v8.7M722.4 543.8h3.6v4h-3.6zM722.5 543.8l-.1 .1M723 543.8l-.6 .5M723.9 543.8l-1.5 1.4M724.4 543.8l-2 1.8M725.2 543.8l-2.8 2.8M725.7 543.8l-3.3 3.2M726 544.3l-3.4 3.5M726 545.7l-2.1 2.1M726 547l-.7 .8M726 544.8l-3 3"/>
<path d="M726 546.1l-1.6 1.7M726 547.5l-.3 .3M735.1 552v29.8M743.1 541.3v8.7M744 543.8h3.6v4h-3.6zM764.5 541.3v8.7M765.5 543.8h3.5v4h-3.5zM782.4 552v22.4M786 541.3v8.7M786.9 543.8h3.6v4h-3.6zM807.5 541.3v8.7M808.4 543.8h3.6v4h-3.6z"/>
<path d="M659 574.4h170M700.1 562.5h128.9M755.5 568.5h26.9M755.5 562.5v19.3M802 568.5h27M802 562.5v11.9"/>
</g>
<g font-size="8.2">
<text x="320.7" y="126">CORTE AA</text>
<text x="334.9" y="145">B</text>
<text x="148.3" y="301.3">A</text>
<text x="529.5" y="301">A</text>
<text x="333.8" y="439.2">B</text>
<text x="347.8" y="446.4">PLANTA BAIXA</text>
<text x="355.7" y="565">CORTE BB</text>
</g>
<g font-size="4.9">
<text x="682.7" y="506.2">ESTRUTURAÇÃO DE PROJETO DE CONCESSÃO DO</text>
<text x="686.5" y="512.9">PERÍMETRO IRRIGADO DO JAÍBA (ETAPAS 3 E 4)</text>
</g>
<g font-size="4.6">
<text x="683" y="487.6">FUNDO DE DESENVOLVIMENTO DA INFRAESTRUTURA</text>
<text x="706.2" y="493.9">REGIONAL SUSTENTÁVEL - FDIRS</text>
</g>
<text font-size="4.2" x="728.6" y="520.9">ANTEPROJETO</text>
<text font-size="3.9" x="723.7" y="528.1">DERIVAÇÃO SIMPLES</text>
<g font-size="3.8">
<text x="216" y="45.7">C.B.</text>
<text x="437" y="45.4">C.B.</text>
<text x="183.2" y="56.9">C.T.</text>
<text x="285.4" y="56.7">N.A.ESTÁTICO</text>
<text x="453.2" y="56.8">N.A.ESTÁTICO</text>
<text x="277.3" y="67.7">1,5</text>
<text x="349.2" y="67.7">1,5</text>
<text x="288.1" y="76.3">1</text>
<text x="342.3" y="76.3">1</text>
<text x="317.8" y="79" transform="rotate(-92 317.8 79)">Eixo derivação</text>
<text x="228.8" y="102">C.F.M.</text>
<text x="489.6" y="99.7">Continuação</text>
<text x="413" y="172.4">RANHURAS P/</text>
<text x="415.3" y="178.7">STOPLOGS</text>
<text x="285.9" y="186.3">1,5:1</text>
<text x="344" y="186.6">1,5:1</text>
<text x="320.5" y="202.8" transform="rotate(-90 320.5 202.8)">Eixo derivação</text>
<text x="226.5" y="214.5">C.B.</text>
<text x="467.9" y="245.7">C.B.</text>
<text x="318.6" y="247.7" transform="rotate(-90 318.6 247.7)">C.F.D.</text>
<text x="182.7" y="315.4">C.F.M.</text>
<text x="211.3" y="317.5">Eixo do canal</text>
<text x="449.1" y="317.5">Eixo continuação</text>
<text x="292.3" y="324">Km+m</text>
<text x="157.6" y="419.6">20</text>
<text x="202.2" y="418.7">C.B.</text>
<text x="213.1" y="459.8">Ranhuras p/</text>
<text x="218.6" y="466.3">stoplogs</text>
<text x="214.1" y="474.7">C.B.</text>
<text x="177.7" y="485.6">C.T.</text>
<text x="398.6" y="484.5">N.A.ESTÁTICO</text>
<text x="340.1" y="494.8">1,5</text>
<text x="417.4" y="494.8">1,5</text>
<text x="350.9" y="503.4">1</text>
<text x="410.4" y="503.4">1</text>
<text x="382.6" y="507.1" transform="rotate(-90 382.6 507.1)">Eixo continuação</text>
<text x="267.2" y="515.5">Derivação</text>
<text x="215.1" y="516.2">C.F.D.</text>
</g>
<g font-size="3.1">
<text x="732.7" y="532">PLANTA BAIXA</text>
<text x="730" y="536.5">CORTES E TABELA</text>
<text x="786.3" y="579">JA-DS-HI-0006</text>
</g>
<g font-size="3">
<text x="737.3" y="569">Aprovação</text>
<text x="783.4" y="569">Autorização</text>
</g>
<g font-size="2.8">
<text x="668.7" y="420.3">NOTAS:</text>
<text x="668.4" y="428.7">1 - MEDIDAS, COORDENADAS E ELEVAÇÕES EM METRO.</text>
</g>
<g font-size="2.5">
<text x="660" y="474.6">Revisão</text>
<text x="675.2" y="474.6">Data</text>
<text x="731.1" y="474.6">Descrição</text>
<text x="786.6" y="474.6">Elab.</text>
<text x="797.7" y="474.6">Verif.</text>
<text x="808.6" y="474.6">Aprov.</text>
<text x="821" y="474.5">Aut.</text>
<text x="662.1" y="545.3">Finalidade</text>
<text x="688.3" y="545.1">Para</text>
<text x="709.2" y="545.1">Para</text>
<text x="731.5" y="545.1">Para</text>
<text x="753.3" y="545.1">Para</text>
<text x="773.9" y="545.1">Como</text>
<text x="795.8" y="545.1">Para</text>
<text x="818" y="545.1">Para</text>
<text x="661.4" y="548.2">de Emissão</text>
<text x="680.8" y="546.6">1</text>
<text x="684.9" y="547.8">Informação</text>
<text x="702.2" y="546.6">2</text>
<text x="705.3" y="547.8">Comentários</text>
<text x="723.7" y="546.6">3</text>
<text x="728.4" y="547.8">Aprovação</text>
<text x="745.1" y="546.6">4</text>
<text x="750.6" y="547.8">Execução</text>
<text x="766.7" y="546.6">5</text>
<text x="771.1" y="547.8">Construído</text>
<text x="788.1" y="546.6">6</text>
<text x="793.1" y="547.8">Utilização</text>
<text x="809.7" y="546.6">7</text>
<text x="813.1" y="547.8">Providências</text>
<text x="702.3" y="555.1">Data:</text>
<text x="737.3" y="555.2">Elaboração:</text>
<text x="784.6" y="555.6">Verificação:</text>
<text x="702.3" y="565.4">Escala:</text>
<text x="713.5" y="569.1">sem escala</text>
<text x="757.9" y="564.8">.</text>
<text x="804.3" y="564.9">.</text>
<text x="757.9" y="570.8">.</text>
<text x="804.3" y="571">.</text>
<text x="663.4" y="577.4">Referência:</text>
<text x="737.2" y="577.4">Revisão:</text>
<text x="749.2" y="580">1</text>
<text x="758" y="577.4">Desenho nº</text>
</g>
<g font-size="2.4">
<text x="663.5" y="464.5">1</text>
<text x="672.5" y="464.5">04/12/25</text>
<text x="715.5" y="464.5">REVISÃO DAS VAZÕES DE PROJETO</text>
<text x="787.8" y="464.5">NP</text>
<text x="798.3" y="464.5">AHL</text>
<text x="809.4" y="464.5">EDK</text>
<text x="663.5" y="469.5">0</text>
<text x="672.5" y="469.5">19/11/25</text>
<text x="725" y="469.2">EMISSÃO INICIAL</text>
<text x="787.8" y="469.5">NP</text>
<text x="798.3" y="469.5">AHL</text>
<text x="809.4" y="469.5">EDK</text>
</g>
</svg>
